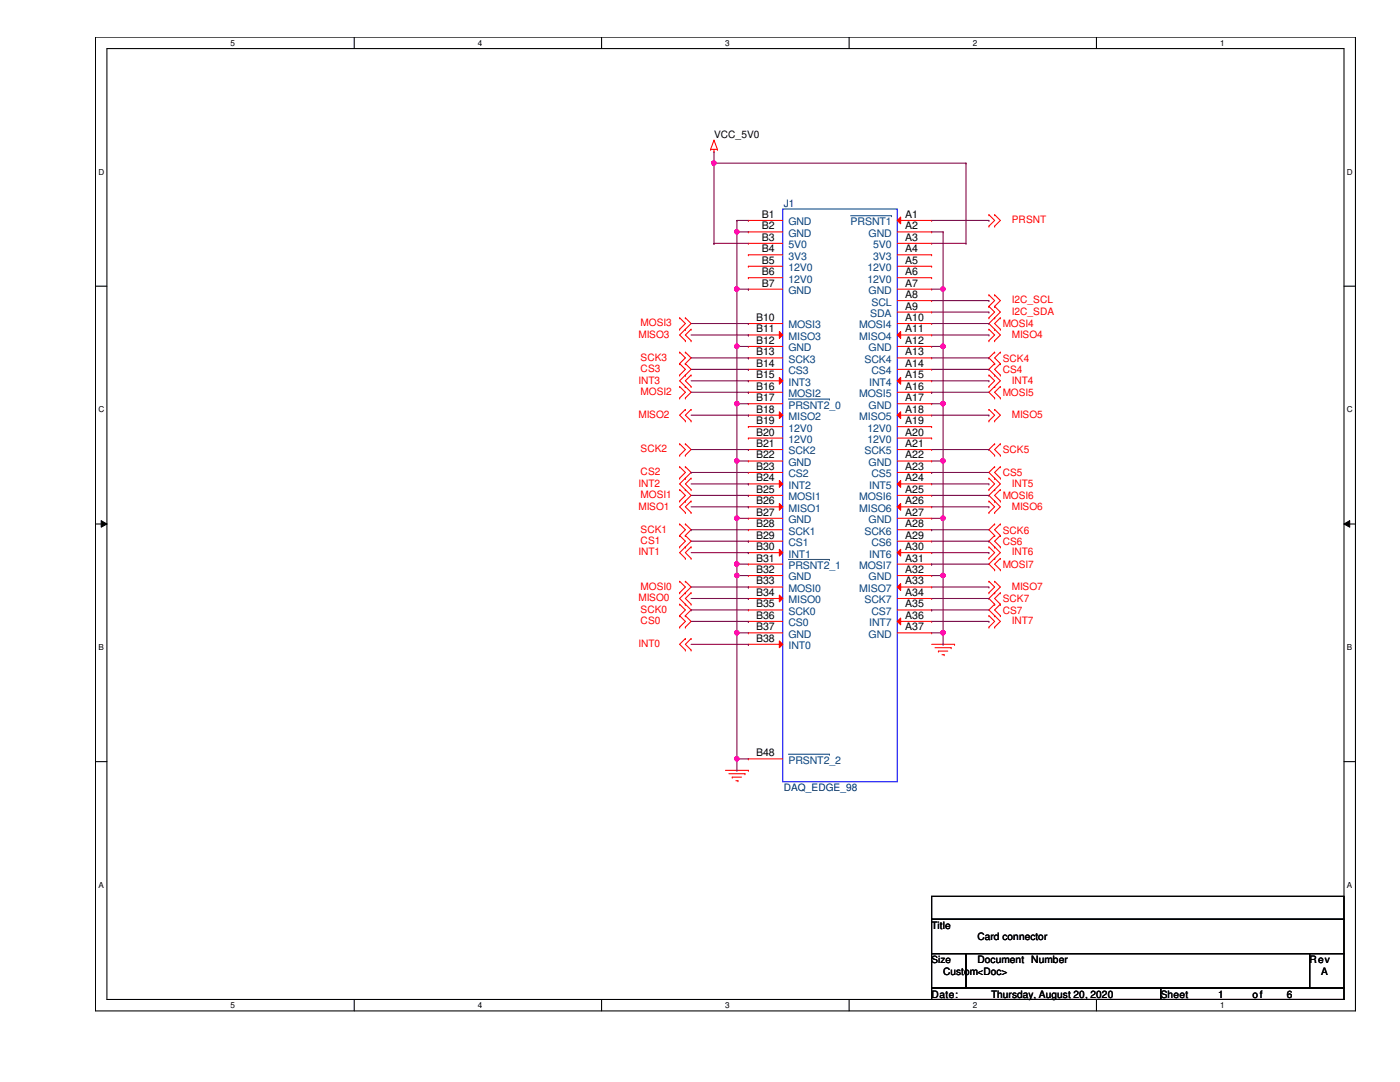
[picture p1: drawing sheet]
<svg xmlns="http://www.w3.org/2000/svg" width="279mm" height="216mm" viewBox="0 0 279 216" stroke-linecap="round" stroke-linejoin="round" font-family="sans-serif">
<path d="M19.1 7.4h251.4v194.3h-251.4zM21.3 9.7h246.9v189.7h-246.9z" fill="none" stroke="#000" stroke-width=".21"/>
<g fill="#fff">
<path d="M46 7.7h.9v1.8h-.9z"/>
<path d="M46 199.7h.9v1.8h-.9z"/>
</g>
<path d="M70.7 7.4v2.3M70.7 199.4v2.3" fill="none" stroke="#000" stroke-width=".21"/>
<g fill="#fff">
<path d="M95.4 7.7h.9v1.8h-.9z"/>
<path d="M95.4 199.7h.9v1.8h-.9z"/>
</g>
<path d="M120.1 7.4v2.3M120.1 199.4v2.3" fill="none" stroke="#000" stroke-width=".21"/>
<g fill="#fff">
<path d="M144.7 7.7h.9v1.8h-.9z"/>
<path d="M144.7 199.7h.9v1.8h-.9z"/>
</g>
<path d="M169.5 7.4v2.3M169.5 199.4v2.3" fill="none" stroke="#000" stroke-width=".21"/>
<g fill="#fff">
<path d="M194.1 7.7h.9v1.8h-.9z"/>
<path d="M194.1 199.7h.9v1.8h-.9z"/>
</g>
<path d="M218.8 7.4v2.3M218.8 199.4v2.3" fill="none" stroke="#000" stroke-width=".21"/>
<g fill="#fff">
<path d="M243.5 7.7h.9v1.8h-.9z"/>
<path d="M243.5 199.7h.9v1.8h-.9z"/>
<path d="M19.6 33.4h1.2v1.8h-1.2z"/>
<path d="M268.8 33.4h1.2v1.8h-1.2z"/>
<path d="M19.6 80.8h1.2v1.8h-1.2z"/>
<path d="M268.8 80.8h1.2v1.8h-1.2z"/>
</g>
<path d="M19.1 57.1h2.2M268.2 57.1h2.3" fill="none" stroke="#000" stroke-width=".21"/>
<g fill="#fff">
<path d="M19.6 128.3h1.1v1.8h-1.1z"/>
<path d="M268.8 128.3h1.1v1.8h-1.1z"/>
</g>
<path d="M19.1 104.6h2.2M268.2 104.6h2.3" fill="none" stroke="#000" stroke-width=".21"/>
<path d="M20.2 103.9l1.1 .7-1.1 .6zM268.2 104.6l1.2-.7v1.3z" fill="#000"/>
<path d="M20.2 103.9l1.1 .7-1.1 .6zM268.2 104.6l1.2-.7v1.3z" fill="none" stroke="#000" stroke-width=".2"/>
<g fill="#fff">
<path d="M19.6 175.7h1.1v1.8h-1.1z"/>
<path d="M268.8 175.7h1.1v1.8h-1.1z"/>
</g>
<path d="M19.1 152h2.2M268.2 152h2.3M185.9 178.9h82.3v4.5h-82.3zM185.9 183.4h82.3v6.9h-82.3zM185.9 190.3h6.9v6.8h-6.9zM185.9 197.1h45.7v2.3h-45.7zM192.8 190.3h68.6v6.8h-68.6zM231.6 197.1h36.6v2.3h-36.6zM261.4 190.3h6.8v6.8h-6.8z" fill="none" stroke="#000" stroke-width=".21"/>
<g fill="none" stroke="#f00" stroke-width=".21">
<path d="M141.8 29.8h.1M141.8 29.8h1.4M142.5 30.3h.1M142.5 28h.1M142.5 29.8v.5M142.5 28l-.7 1.8M142.5 28l.7 1.8M143.2 29.8h.1M149.4 44h.1M149.4 46.3h.1M149.4 48.6h.1M149.4 50.8h.1"/>
<path d="M149.4 53.1h.1M149.4 55.4h.1M149.4 57.7h.1M149.4 44h6.8M149.4 46.3h6.8M149.4 48.6h6.8M149.4 50.8h6.8M149.4 53.1h6.8M149.4 55.4h6.8M149.4 57.7h6.8M197.4 45.1h.1M197.4 42.8h.1"/>
<path d="M197.4 58.8h.1M197.4 42.8l1.1 1.2-1.1 1.1M197.4 58.8l1.1 1.2-1.1 1.1M198.5 45.1h.1M198.5 42.8h.1M198.5 58.8h.1M198.5 42.8l1.1 1.2-1.1 1.1M198.5 58.8l1.1 1.2-1.1 1.1M135.6 63.4h.1M135.6 65.7h.1M135.6 70.3h.1M135.6 72.6h.1"/>
<path d="M135.6 74.8h.1M135.6 77.1h.1M135.6 79.4h.1M135.6 63.4l1.2 1.2-1.2 1.1M135.6 70.3l1.2 1.1-1.2 1.2M135.6 72.6l1.2 1.1-1.2 1.1M135.6 77.1l1.2 1.2-1.2 1.1M136.8 65.7h.1M136.8 68h.1M136.8 74.8h.1M136.8 77.1h.1M136.8 63.4h.1"/>
<path d="M136.8 72.6h.1M136.8 70.3h.1M136.8 79.4h.1M136.8 63.4l1.1 1.2-2.3 2.2 1.2 1.2M136.8 72.6l1.1 1.1-2.3 2.3 2.3 2.3-1.1 1.1M136.8 70.3l1.1 1.1-1.1 1.2M137.9 65.7h.1M137.9 68h.1M137.9 74.8h.1M137.9 77.1h.1M137.9 65.7l-1.1 1.1 1.1 1.2M137.9 74.8l-1.1 1.2 1.1 1.1"/>
<path d="M149.4 64.6h.1M149.4 64.6h6.8M197.4 68h.1M197.4 65.7h.1M197.4 77.1h.1M197.4 74.8h.1M197.4 61.1h.1M197.4 63.4h.1M197.4 65.7l1.1 1.1-1.1 1.2M197.4 74.8l1.1 1.2-1.1 1.1M197.4 61.1l1.1 1.2-1.1 1.1M198.5 68h.1"/>
<path d="M198.5 65.7h.1M198.5 77.1h.1M198.5 74.8h.1M198.5 63.4h.1M198.5 70.3h.1M198.5 72.6h.1M198.5 79.4h.1M198.5 61.1h.1M198.5 61.1l1.1 1.2-2.2 2.3 2.2 2.2-1.1 1.2M198.5 72.6l-1.1 1.1 2.2 2.3-2.2 2.3 1.1 1.1M198.5 70.3l-1.1 1.1 1.1 1.2M199.6 65.7h.1"/>
<path d="M199.6 63.4h.1M199.6 72.6h.1M199.6 70.3h.1M199.6 74.8h.1M199.6 79.4h.1M199.6 77.1h.1M199.6 63.4l-1.1 1.2 1.1 1.1M199.6 70.3l-1.1 1.1 1.1 1.2M199.6 72.6l-1.1 1.1 1.1 1.1M199.6 77.1l-1.1 1.2 1.1 1.1M135.6 88.6h.1M135.6 90.8h.1"/>
<path d="M135.6 93.1h.1M135.6 95.4h.1M135.6 97.7h.1M135.6 100h.1M135.6 88.6l1.2 1.1-1.2 1.1M135.6 93.1l1.2 1.2-1.2 1.1M135.6 97.7l1.2 1.1-1.2 1.2M136.8 81.7h.1M136.8 84h.1M136.8 100h.1M136.8 95.4h.1M136.8 97.7h.1"/>
<path d="M136.8 90.8h.1M136.8 88.6h.1M136.8 93.1h.1M136.8 81.7l-1.2 1.1 1.2 1.2M136.8 93.1l1.1 1.2-2.3 2.3 2.3 2.2-2.3 2.3 1.2 1.2M136.8 88.6l1.1 1.1-1.1 1.1M137.9 81.7h.1M137.9 84h.1M137.9 100h.1M137.9 95.4h.1M137.9 97.7h.1M137.9 81.7l-1.1 1.1 1.1 1.2"/>
<path d="M137.9 100l-1.1 1.1 1.1 1.2M137.9 95.4l-1.1 1.2 1.1 1.1M197.4 84h.1M197.4 81.7h.1M197.4 97.7h.1M197.4 95.4h.1M197.4 100h.1M197.4 81.7l1.1 1.1-1.1 1.2M197.4 95.4l1.1 1.2-1.1 1.1M197.4 100l1.1 1.1-1.1 1.2M198.5 84h.1M198.5 81.7h.1"/>
<path d="M198.5 97.7h.1M198.5 95.4h.1M198.5 100h.1M198.5 88.6h.1M198.5 90.8h.1M198.5 93.1h.1M198.5 81.7l1.1 1.1-1.1 1.2M198.5 93.1l-1.1 1.2 2.2 2.3-2.2 2.2 2.2 2.3-1.1 1.2M198.5 88.6l-1.1 1.1 1.1 1.1M199.6 90.8h.1M199.6 88.6h.1M199.6 95.4h.1"/>
<path d="M199.6 93.1h.1M199.6 100h.1M199.6 97.7h.1M199.6 88.6l-1.1 1.1 1.1 1.1M199.6 93.1l-1.1 1.2 1.1 1.1M199.6 97.7l-1.1 1.1 1.1 1.2M135.6 104.6h.1M135.6 106.8h.1M135.6 109.1h.1M135.6 116h.1M135.6 118.3h.1M135.6 104.6l1.2 1.1-1.2 1.1"/>
<path d="M135.6 106.8l1.2 1.2-1.2 1.1M135.6 116l1.2 1.1-1.2 1.2M136.8 102.3h.1M136.8 109.1h.1M136.8 111.4h.1M136.8 118.3h.1M136.8 106.8h.1M136.8 104.6h.1M136.8 116h.1M136.8 106.8l1.1 1.2-2.3 2.3 1.2 1.1M136.8 116l1.1 1.1-2.3 2.3 2.3 2.3-1.1 1.2M136.8 104.6l1.1 1.1-1.1 1.1"/>
<path d="M137.9 102.3h.1M137.9 109.1h.1M137.9 111.4h.1M137.9 118.3h.1M137.9 109.1l-1.1 1.2 1.1 1.1M137.9 118.3l-1.1 1.1 1.1 1.2M197.4 102.3h.1M197.4 111.4h.1M197.4 109.1h.1M197.4 118.3h.1M197.4 116h.1M197.4 109.1l1.1 1.2-1.1 1.1"/>
<path d="M197.4 116l1.1 1.1-1.1 1.2M198.5 102.3h.1M198.5 111.4h.1M198.5 109.1h.1M198.5 118.3h.1M198.5 116h.1M198.5 104.6h.1M198.5 106.8h.1M198.5 113.7h.1M198.5 106.8l-1.1 1.2 2.2 2.3-2.2 2.3 1.1 1.1M198.5 116l1.1 1.1-2.2 2.3 1.1 1.2M198.5 104.6l-1.1 1.1 1.1 1.1"/>
<path d="M199.6 106.8h.1M199.6 104.6h.1M199.6 109.1h.1M199.6 113.7h.1M199.6 111.4h.1M199.6 118.3h.1M199.6 104.6l-1.1 1.1 1.1 1.1M199.6 106.8l-1.1 1.2 1.1 1.1M199.6 111.4l-1.1 1.2 1.1 1.1M199.6 118.3l-1.1 1.1 1.1 1.2M135.6 120.6h.1M135.6 122.9h.1"/>
<path d="M135.6 125.1h.1M135.6 120.6l1.2 1.1-1.2 1.2M135.6 122.9l1.2 1.1-1.2 1.1M136.8 120.6h.1M136.8 127.4h.1M136.8 129.7h.1M136.8 122.9h.1M136.8 125.1h.1M136.8 127.4l-1.2 1.2 1.2 1.1M136.8 122.9l1.1 1.1-1.1 1.1M137.9 120.6h.1M137.9 127.4h.1"/>
<path d="M137.9 129.7h.1M137.9 127.4l-1.1 1.2 1.1 1.1M185.9 128.6h4.6M186.6 129.2h3.2M187.3 129.9h.1M187.3 129.9h1.8M188 130.6h.4M188.4 130.6h.1M189.8 129.2h.1M190.5 128.6h.1M197.4 125.1h.1M197.4 122.9h.1"/>
<path d="M197.4 122.9l1.1 1.1-1.1 1.1M198.5 125.1h.1M198.5 122.9h.1M198.5 120.6h.1M198.5 120.6l-1.1 1.1 2.2 2.3-1.1 1.1M199.6 120.6h.1M199.6 122.9h.1M199.6 120.6l-1.1 1.1 1.1 1.2M144.8 153.7h4.6M145.5 154.4h3.2M146.1 155.1h.1M146.1 155.1h1.9"/>
<path d="M146.9 155.8h.4M147.3 155.8h.1M148.7 154.4h.1M149.4 153.7h.1"/>
</g>
<path d="M156.2 41.7h22.9v114.3h-22.9z" fill="none" stroke="#00f" stroke-width=".21"/>
<path d="M155.5 66.2l.7 .6-.7 .7z" fill="#f00"/>
<path d="M149.4 66.8h.1M149.4 69.1h.1M149.4 71.4h.1M149.4 73.7h.1M149.4 66.8h6.8M149.4 69.1h6.8M149.4 71.4h6.8M149.4 73.7h6.8M155.5 66.2l.7 .6-.7 .7z" fill="none" stroke="#f00" stroke-width=".21"/>
<path d="M155.5 75.3l.7 .7-.7 .7z" fill="#f00"/>
<path d="M149.4 76h.1M149.4 78.3h.1M149.4 76h6.8M149.4 78.3h6.8M155.5 75.3l.7 .7-.7 .7zM149.4 80.6h.1M149.4 80.6h6.8" fill="none" stroke="#f00" stroke-width=".21"/>
<path d="M157.4 79.6h8.1M165.5 79.6h.1" fill="none" stroke="#004080" stroke-width=".2"/>
<path d="M155.5 82.2l.7 .6-.7 .7z" fill="#f00"/>
<g fill="none" stroke="#f00" stroke-width=".21">
<path d="M149.4 82.8h.1M149.4 85.1h.1M149.4 87.4h.1M149.4 89.7h.1M149.4 92h.1M149.4 94.3h.1M149.4 82.8h6.8M149.4 85.1h6.8M149.4 87.4h6.8M149.4 89.7h6.8M149.4 92h6.8M149.4 94.3h6.8"/>
<path d="M155.5 82.2l.7 .6-.7 .7z"/>
</g>
<path d="M155.5 95.9l.7 .7-.7 .6z" fill="#f00"/>
<path d="M149.4 96.6h.1M149.4 98.8h.1M149.4 96.6h6.8M149.4 98.8h6.8M155.5 95.9l.7 .7-.7 .6z" fill="none" stroke="#f00" stroke-width=".21"/>
<path d="M155.5 100.5l.7 .6-.7 .7z" fill="#f00"/>
<path d="M149.4 101.1h.1M149.4 103.4h.1M149.4 105.7h.1M149.4 108h.1M149.4 101.1h6.8M149.4 103.4h6.8M149.4 105.7h6.8M149.4 108h6.8M155.5 100.5l.7 .6-.7 .7z" fill="none" stroke="#f00" stroke-width=".21"/>
<path d="M155.5 109.6l.7 .7-.7 .7z" fill="#f00"/>
<path d="M149.4 110.3h.1M149.4 112.6h.1M149.4 114.8h.1M149.4 117.1h.1M149.4 110.3h6.8M149.4 112.6h6.8M149.4 114.8h6.8M149.4 117.1h6.8M155.5 109.6l.7 .7-.7 .7z" fill="none" stroke="#f00" stroke-width=".21"/>
<path d="M157.4 111.6h8.1M165.5 111.6h.1" fill="none" stroke="#004080" stroke-width=".2"/>
<path d="M155.5 118.7l.7 .7-.7 .7z" fill="#f00"/>
<path d="M149.4 119.4h.1M149.4 119.4h6.8M155.5 118.7l.7 .7-.7 .7zM149.4 121.7h.1M149.4 124h.1M149.4 126.3h.1M149.4 121.7h6.8M149.4 124h6.8M149.4 126.3h6.8" fill="none" stroke="#f00" stroke-width=".21"/>
<path d="M155.5 127.9l.7 .7-.7 .6z" fill="#f00"/>
<path d="M149.4 128.6h.1M149.4 128.6h6.8M155.5 127.9l.7 .7-.7 .6zM149.4 151.4h.1M149.4 151.4h6.8" fill="none" stroke="#f00" stroke-width=".21"/>
<path d="M157.4 150.5h8.1M165.5 150.5h.1" fill="none" stroke="#004080" stroke-width=".2"/>
<path d="M179.1 44l.6-.7v1.4z" fill="#f00"/>
<g fill="none" stroke="#f00" stroke-width=".21">
<path d="M179.1 44l.6-.7v1.4zM179.1 44h6.8M179.1 46.3h6.8M179.1 48.6h6.8M179.1 50.8h6.8M179.1 53.1h6.8M179.1 55.4h6.8M179.1 57.7h6.8M179.1 60h6.8M185.9 44h.1M185.9 46.3h.1M185.9 48.6h.1"/>
<path d="M185.9 50.8h.1M185.9 53.1h.1M185.9 55.4h.1M185.9 57.7h.1M185.9 60h.1M179.1 62.3h6.8M179.1 64.6h6.8M185.9 62.3h.1M185.9 64.6h.1"/>
</g>
<path d="M169.8 43.1h8.1M177.9 43.1h.1" fill="none" stroke="#004080" stroke-width=".2"/>
<path d="M179.1 66.8l.6-.6v1.3z" fill="#f00"/>
<path d="M179.1 66.8l.6-.6v1.3zM179.1 66.8h6.8M179.1 69.1h6.8M179.1 71.4h6.8M179.1 73.7h6.8M185.9 66.8h.1M185.9 69.1h.1M185.9 71.4h.1M185.9 73.7h.1" fill="none" stroke="#f00" stroke-width=".21"/>
<path d="M179.1 76l.6-.7v1.4z" fill="#f00"/>
<path d="M179.1 76l.6-.7v1.4zM179.1 76h6.8M179.1 78.3h6.8M185.9 76h.1M185.9 78.3h.1M179.1 80.6h6.8M185.9 80.6h.1" fill="none" stroke="#f00" stroke-width=".21"/>
<path d="M179.1 82.8l.6-.6v1.3z" fill="#f00"/>
<g fill="none" stroke="#f00" stroke-width=".21">
<path d="M179.1 82.8l.6-.6v1.3zM179.1 82.8h6.8M179.1 85.1h6.8M179.1 87.4h6.8M179.1 89.7h6.8M179.1 92h6.8M179.1 94.3h6.8M185.9 82.8h.1M185.9 85.1h.1M185.9 87.4h.1M185.9 89.7h.1M185.9 92h.1"/>
<path d="M185.9 94.3h.1"/>
</g>
<path d="M179.1 96.6l.6-.7v1.3z" fill="#f00"/>
<path d="M179.1 96.6l.6-.7v1.3zM179.1 96.6h6.8M179.1 98.8h6.8M185.9 96.6h.1M185.9 98.8h.1" fill="none" stroke="#f00" stroke-width=".21"/>
<path d="M179.1 101.1l.6-.6v1.3z" fill="#f00"/>
<path d="M179.1 101.1l.6-.6v1.3zM179.1 101.1h6.8M179.1 103.4h6.8M179.1 105.7h6.8M179.1 108h6.8M185.9 101.1h.1M185.9 103.4h.1M185.9 105.7h.1M185.9 108h.1" fill="none" stroke="#f00" stroke-width=".21"/>
<path d="M179.1 110.3l.6-.7v1.4z" fill="#f00"/>
<path d="M179.1 110.3l.6-.7v1.4zM179.1 110.3h6.8M179.1 112.6h6.8M179.1 114.8h6.8M185.9 110.3h.1M185.9 112.6h.1M185.9 114.8h.1" fill="none" stroke="#f00" stroke-width=".21"/>
<path d="M179.1 117.1l.6-.6v1.3z" fill="#f00"/>
<path d="M179.1 117.1l.6-.6v1.3zM179.1 117.1h6.8M179.1 119.4h6.8M185.9 117.1h.1M185.9 119.4h.1M179.1 121.7h6.8M185.9 121.7h.1" fill="none" stroke="#f00" stroke-width=".21"/>
<path d="M179.1 124l.6-.7v1.4z" fill="#f00"/>
<path d="M179.1 124l.6-.7v1.4zM179.1 124h6.8M179.1 126.3h6.8M185.9 124h.1M185.9 126.3h.1" fill="none" stroke="#f00" stroke-width=".21"/>
<path d="M147.1 57.7v11.4M147.1 69.1h.1" fill="none" stroke="#800040" stroke-width=".21"/>
<circle cx="147" cy="57.7" r=".45" fill="#f0f"/>
<circle cx="147" cy="57.7" r=".45" fill="none" stroke="#f0f" stroke-width=".21"/>
<circle cx="147" cy="69.1" r=".45" fill="#f0f"/>
<circle cx="147" cy="69.1" r=".45" fill="none" stroke="#f0f" stroke-width=".21"/>
<path d="M147.1 46.3h.1M147.1 57.7h2.3M147.1 46.3h2.3M149.4 57.7h.1" fill="none" stroke="#800040" stroke-width=".21"/>
<circle cx="147" cy="46.2" r=".45" fill="#f0f"/>
<circle cx="147" cy="46.2" r=".45" fill="none" stroke="#f0f" stroke-width=".21"/>
<g fill="none" stroke="#800040" stroke-width=".21">
<path d="M147.1 57.7h.1M147.1 44h.1M147.1 46.3h.1M147.1 44v13.7M147.1 44h2.3M147.1 69.1h.1M147.1 69.1v11.5M147.1 69.1h2.3M147.1 80.6h.1M147.1 92h.1M147.1 92v20.6M147.1 92h2.3"/>
<path d="M147.1 103.4h.1M147.1 112.6h.1M147.1 103.4h2.3"/>
</g>
<circle cx="147" cy="103.4" r=".45" fill="#f0f"/>
<circle cx="147" cy="103.4" r=".45" fill="none" stroke="#f0f" stroke-width=".21"/>
<circle cx="147" cy="112.5" r=".45" fill="#f0f"/>
<circle cx="147" cy="112.5" r=".45" fill="none" stroke="#f0f" stroke-width=".21"/>
<path d="M147.1 114.8h.1M147.1 114.8h2.3" fill="none" stroke="#800040" stroke-width=".21"/>
<circle cx="147" cy="114.8" r=".45" fill="#f0f"/>
<circle cx="147" cy="114.8" r=".45" fill="none" stroke="#f0f" stroke-width=".21"/>
<path d="M147.1 114.8v36.6M147.1 126.3h.1M147.1 126.3h2.3M147.1 151.4h.1" fill="none" stroke="#800040" stroke-width=".21"/>
<circle cx="147" cy="126.3" r=".45" fill="#f0f"/>
<circle cx="147" cy="126.3" r=".45" fill="none" stroke="#f0f" stroke-width=".21"/>
<circle cx="147" cy="151.4" r=".45" fill="#f0f"/>
<circle cx="147" cy="151.4" r=".45" fill="none" stroke="#f0f" stroke-width=".21"/>
<path d="M185.9 46.3h2.3M188.2 46.3h.1M188.2 57.7h.1M188.2 46.3v11.4M185.9 114.8h2.3M188.2 114.8h.1M188.2 114.8v13.8M185.9 126.3h2.3M188.2 126.3h.1M188.2 128.6h.1" fill="none" stroke="#800040" stroke-width=".21"/>
<circle cx="188.2" cy="126.3" r=".45" fill="#f0f"/>
<circle cx="188.2" cy="126.3" r=".45" fill="none" stroke="#f0f" stroke-width=".21"/>
<path d="M185.9 103.4h2.3M188.2 103.4h.1M188.2 114.8h.1M188.2 103.4v11.4" fill="none" stroke="#800040" stroke-width=".21"/>
<circle cx="188.2" cy="103.4" r=".45" fill="#f0f"/>
<circle cx="188.2" cy="103.4" r=".45" fill="none" stroke="#f0f" stroke-width=".21"/>
<circle cx="188.2" cy="114.8" r=".45" fill="#f0f"/>
<circle cx="188.2" cy="114.8" r=".45" fill="none" stroke="#f0f" stroke-width=".21"/>
<path d="M185.9 92h2.3M185.9 80.6h2.3M188.2 92h.1M188.2 80.6h.1M188.2 80.6v22.8M188.2 103.4h.1" fill="none" stroke="#800040" stroke-width=".21"/>
<circle cx="188.2" cy="80.5" r=".45" fill="#f0f"/>
<circle cx="188.2" cy="80.5" r=".45" fill="none" stroke="#f0f" stroke-width=".21"/>
<circle cx="188.2" cy="92" r=".45" fill="#f0f"/>
<circle cx="188.2" cy="92" r=".45" fill="none" stroke="#f0f" stroke-width=".21"/>
<path d="M185.9 57.7h2.3M188.2 57.7h.1M188.2 57.7v22.9M185.9 69.1h2.3M188.2 69.1h.1M188.2 80.6h.1" fill="none" stroke="#800040" stroke-width=".21"/>
<circle cx="188.2" cy="57.7" r=".45" fill="#f0f"/>
<circle cx="188.2" cy="57.7" r=".45" fill="none" stroke="#f0f" stroke-width=".21"/>
<circle cx="188.2" cy="69.1" r=".45" fill="#f0f"/>
<circle cx="188.2" cy="69.1" r=".45" fill="none" stroke="#f0f" stroke-width=".21"/>
<path d="M142.5 32.6h.1M142.5 30.3v2.3M142.5 32.6h50.3M192.8 32.6h.1M192.8 32.6v16M142.5 48.6h.1M142.5 48.6h6.9M185.9 48.6h6.9M192.8 48.6h.1" fill="none" stroke="#800040" stroke-width=".21"/>
<circle cx="142.5" cy="32.5" r=".45" fill="#f0f"/>
<circle cx="142.5" cy="32.5" r=".45" fill="none" stroke="#f0f" stroke-width=".21"/>
<g fill="none" stroke="#800040" stroke-width=".21">
<path d="M142.5 32.6v16M142.5 48.6h.1M185.9 60h11.5M197.4 60h.1M137.9 66.8h11.5M137.9 76h11.5M137.9 64.6h11.5M137.9 71.4h11.5M137.9 73.7h11.5M137.9 78.3h11.5M149.4 66.8h.1M149.4 76h.1"/>
<path d="M149.4 64.6h.1M149.4 71.4h.1M149.4 73.7h.1M149.4 78.3h.1M185.9 78.3h.1M185.9 66.8h11.5M185.9 76h11.5M185.9 62.3h11.5M185.9 64.6h11.5M185.9 71.4h11.5M185.9 73.7h11.5M185.9 78.3h11.5"/>
<path d="M197.4 62.3h.1M197.4 66.8h.1M197.4 76h.1M197.4 64.6h.1M197.4 71.4h.1M197.4 73.7h.1M137.9 94.3h.1M137.9 82.8h11.5M137.9 96.6h11.5M137.9 89.7h11.5M137.9 94.3h11.5M137.9 98.8h11.5"/>
<path d="M147.1 80.6h.1M147.1 92h.1M147.1 80.6v11.4M147.1 80.6h2.3M149.4 82.8h.1M149.4 96.6h.1M149.4 89.7h.1M149.4 98.8h.1M185.9 94.3h.1M185.9 82.8h11.5M185.9 96.6h11.5M185.9 89.7h11.5"/>
<path d="M185.9 94.3h11.5M185.9 98.8h11.5M197.4 82.8h.1M197.4 96.6h.1M197.4 89.7h.1M197.4 98.8h.1M137.9 105.7h.1M137.9 101.1h11.5M137.9 110.3h11.5M137.9 119.4h11.5M137.9 117.1h11.5M137.9 105.7h11.5"/>
<path d="M137.9 108h11.5M147.1 112.6h.1M147.1 114.8h.1M147.1 112.6h2.3M147.1 112.6v2.2M149.4 101.1h.1M149.4 110.3h.1M149.4 119.4h.1M149.4 108h.1M149.4 117.1h.1M185.9 105.7h.1M185.9 112.6h.1"/>
<path d="M185.9 101.1h11.5M185.9 110.3h11.5M185.9 119.4h11.5M185.9 117.1h11.5M185.9 105.7h11.5M185.9 108h11.5M185.9 112.6h11.5M197.4 101.1h.1M197.4 110.3h.1M197.4 117.1h.1M197.4 108h.1M197.4 119.4h.1"/>
<path d="M137.9 121.7h.1M137.9 128.6h11.5M137.9 124h11.5M137.9 121.7h11.5M149.4 128.6h.1M149.4 124h.1M185.9 121.7h.1M185.9 124h11.5M185.9 121.7h11.5M197.4 124h.1M147.1 151.4h.1M147.1 153.7h.1"/>
<path d="M147.1 151.4h2.3M147.1 151.4v2.3"/>
</g>
<circle cx="147" cy="80.5" r=".45" fill="#f0f"/>
<circle cx="147" cy="80.5" r=".45" fill="none" stroke="#f0f" stroke-width=".21"/>
<circle cx="147" cy="92" r=".45" fill="#f0f"/>
<circle cx="147" cy="92" r=".45" fill="none" stroke="#f0f" stroke-width=".21"/>
<path d="M185.9 44h11.5M197.4 44h.1" fill="none" stroke="#800040" stroke-width=".21"/>
<circle cx="147" cy="57.7" r=".45" fill="#f0f"/>
<circle cx="147" cy="57.7" r=".45" fill="none" stroke="#f0f" stroke-width=".21"/>
<circle cx="147" cy="69.1" r=".45" fill="#f0f"/>
<circle cx="147" cy="69.1" r=".45" fill="none" stroke="#f0f" stroke-width=".21"/>
<circle cx="147" cy="46.2" r=".45" fill="#f0f"/>
<circle cx="147" cy="46.2" r=".45" fill="none" stroke="#f0f" stroke-width=".21"/>
<circle cx="147" cy="103.4" r=".45" fill="#f0f"/>
<circle cx="147" cy="103.4" r=".45" fill="none" stroke="#f0f" stroke-width=".21"/>
<circle cx="147" cy="112.5" r=".45" fill="#f0f"/>
<circle cx="147" cy="112.5" r=".45" fill="none" stroke="#f0f" stroke-width=".21"/>
<circle cx="147" cy="114.8" r=".45" fill="#f0f"/>
<circle cx="147" cy="114.8" r=".45" fill="none" stroke="#f0f" stroke-width=".21"/>
<circle cx="147" cy="126.3" r=".45" fill="#f0f"/>
<circle cx="147" cy="126.3" r=".45" fill="none" stroke="#f0f" stroke-width=".21"/>
<circle cx="147" cy="151.4" r=".45" fill="#f0f"/>
<circle cx="147" cy="151.4" r=".45" fill="none" stroke="#f0f" stroke-width=".21"/>
<circle cx="188.2" cy="126.3" r=".45" fill="#f0f"/>
<circle cx="188.2" cy="126.3" r=".45" fill="none" stroke="#f0f" stroke-width=".21"/>
<circle cx="188.2" cy="103.4" r=".45" fill="#f0f"/>
<circle cx="188.2" cy="103.4" r=".45" fill="none" stroke="#f0f" stroke-width=".21"/>
<circle cx="188.2" cy="114.8" r=".45" fill="#f0f"/>
<circle cx="188.2" cy="114.8" r=".45" fill="none" stroke="#f0f" stroke-width=".21"/>
<circle cx="188.2" cy="80.5" r=".45" fill="#f0f"/>
<circle cx="188.2" cy="80.5" r=".45" fill="none" stroke="#f0f" stroke-width=".21"/>
<circle cx="188.2" cy="92" r=".45" fill="#f0f"/>
<circle cx="188.2" cy="92" r=".45" fill="none" stroke="#f0f" stroke-width=".21"/>
<circle cx="188.2" cy="57.7" r=".45" fill="#f0f"/>
<circle cx="188.2" cy="57.7" r=".45" fill="none" stroke="#f0f" stroke-width=".21"/>
<circle cx="188.2" cy="69.1" r=".45" fill="#f0f"/>
<circle cx="188.2" cy="69.1" r=".45" fill="none" stroke="#f0f" stroke-width=".21"/>
<circle cx="142.5" cy="32.5" r=".45" fill="#f0f"/>
<circle cx="142.5" cy="32.5" r=".45" fill="none" stroke="#f0f" stroke-width=".21"/>
<circle cx="147" cy="80.5" r=".45" fill="#f0f"/>
<circle cx="147" cy="80.5" r=".45" fill="none" stroke="#f0f" stroke-width=".21"/>
<circle cx="147" cy="92" r=".45" fill="#f0f"/>
<circle cx="147" cy="92" r=".45" fill="none" stroke="#f0f" stroke-width=".21"/>
<g font-size="2.1">
<text x="152.1" y="43.5">B1</text>
<text x="152.1" y="45.8">B2</text>
<text x="180.7" y="43.5">A1</text>
<text x="180.7" y="45.8">A2</text>
<text x="152.1" y="48">B3</text>
<text x="152.1" y="50.3">B4</text>
<text x="152.1" y="52.6">B5</text>
<text x="180.7" y="48">A3</text>
<text x="180.7" y="50.3">A4</text>
<text x="180.7" y="52.6">A5</text>
<text x="152.1" y="54.9">B6</text>
<text x="152.1" y="57.2">B7</text>
<text x="180.7" y="54.9">A6</text>
<text x="180.7" y="57.2">A7</text>
<text x="180.7" y="59.5">A8</text>
<text x="150.9" y="64">B10</text>
<text x="180.7" y="61.8">A9</text>
<text x="180.7" y="64">A10</text>
<text x="150.9" y="66.3">B11</text>
<text x="150.9" y="68.6">B12</text>
<text x="150.9" y="70.9">B13</text>
<text x="180.7" y="66.3">A11</text>
<text x="180.7" y="68.6">A12</text>
<text x="180.7" y="70.9">A13</text>
<text x="150.9" y="73.2">B14</text>
<text x="150.9" y="75.5">B15</text>
<text x="150.9" y="77.8">B16</text>
<text x="180.7" y="73.2">A14</text>
<text x="180.7" y="75.5">A15</text>
<text x="180.7" y="77.8">A16</text>
<text x="150.9" y="80.1">B17</text>
<text x="150.9" y="82.3">B18</text>
<text x="180.7" y="80.1">A17</text>
<text x="180.7" y="82.3">A18</text>
<text x="150.9" y="84.6">B19</text>
<text x="150.9" y="86.9">B20</text>
<text x="150.9" y="89.2">B21</text>
<text x="180.7" y="84.6">A19</text>
<text x="180.7" y="86.9">A20</text>
<text x="180.7" y="89.2">A21</text>
<text x="150.9" y="91.5">B22</text>
<text x="150.9" y="93.8">B23</text>
<text x="180.7" y="91.5">A22</text>
<text x="180.7" y="93.8">A23</text>
<text x="150.9" y="96.1">B24</text>
<text x="150.9" y="98.3">B25</text>
<text x="150.9" y="100.6">B26</text>
<text x="180.7" y="96.1">A24</text>
<text x="180.7" y="98.3">A25</text>
<text x="180.7" y="100.6">A26</text>
<text x="150.9" y="102.9">B27</text>
<text x="150.9" y="105.2">B28</text>
<text x="150.9" y="107.5">B29</text>
<text x="180.7" y="102.9">A27</text>
<text x="180.7" y="105.2">A28</text>
<text x="180.7" y="107.5">A29</text>
<text x="150.9" y="109.8">B30</text>
<text x="150.9" y="112.1">B31</text>
<text x="180.7" y="109.8">A30</text>
<text x="180.7" y="112.1">A31</text>
<text x="150.9" y="114.3">B32</text>
<text x="150.9" y="116.6">B33</text>
<text x="150.9" y="118.9">B34</text>
<text x="180.7" y="114.3">A32</text>
<text x="180.7" y="116.6">A33</text>
<text x="180.7" y="118.9">A34</text>
<text x="150.9" y="121.2">B35</text>
<text x="150.9" y="123.5">B36</text>
<text x="150.9" y="125.8">B37</text>
<text x="180.7" y="121.2">A35</text>
<text x="180.7" y="123.5">A36</text>
<text x="180.7" y="125.8">A37</text>
<text x="150.9" y="128.1">B38</text>
<text x="150.9" y="150.9">B48</text>
</g>
<g font-size="2.1" fill="#004080">
<text x="157.4" y="45">GND</text>
<text x="157.4" y="47.2">GND</text>
<text x="169.8" y="45">PRSNT1</text>
<text x="173.4" y="47.2">GND</text>
<text x="157.4" y="49.5">5V0</text>
<text x="157.4" y="51.8">3V3</text>
<text x="174.2" y="49.5">5V0</text>
<text x="174.2" y="51.8">3V3</text>
<text x="157.4" y="54.1">12V0</text>
<text x="157.4" y="56.4">12V0</text>
<text x="157.4" y="58.7">GND</text>
<text x="173.1" y="54.1">12V0</text>
<text x="173.1" y="56.4">12V0</text>
<text x="173.4" y="58.7">GND</text>
<text x="157.4" y="65.5">MOSI3</text>
<text x="171.4" y="65.5">MOSI4</text>
<text x="173.7" y="63.2">SDA</text>
<text x="173.9" y="61">SCL</text>
<text x="157.4" y="67.8">MISO3</text>
<text x="157.4" y="70.1">GND</text>
<text x="171.4" y="67.8">MISO4</text>
<text x="173.4" y="70.1">GND</text>
<text x="157.4" y="72.4">SCK3</text>
<text x="157.4" y="74.7">CS3</text>
<text x="157.4" y="77">INT3</text>
<text x="172.5" y="72.4">SCK4</text>
<text x="173.4" y="77">INT4</text>
<text x="173.9" y="74.7">CS4</text>
<text x="157.4" y="79.2">MOSI2</text>
<text x="157.4" y="81.5">PRSNT2_0</text>
<text x="157.4" y="83.8">MISO2</text>
<text x="171.4" y="79.2">MOSI5</text>
<text x="171.4" y="83.8">MISO5</text>
<text x="173.4" y="81.5">GND</text>
<text x="157.4" y="86.1">12V0</text>
<text x="157.4" y="88.4">12V0</text>
<text x="173.1" y="86.1">12V0</text>
<text x="173.1" y="88.4">12V0</text>
<text x="157.4" y="90.7">SCK2</text>
<text x="157.4" y="93">GND</text>
<text x="157.4" y="95.2">CS2</text>
<text x="172.5" y="90.7">SCK5</text>
<text x="173.4" y="93">GND</text>
<text x="173.9" y="95.2">CS5</text>
<text x="157.4" y="97.5">INT2</text>
<text x="157.4" y="99.8">MOSI1</text>
<text x="171.4" y="99.8">MOSI6</text>
<text x="173.4" y="97.5">INT5</text>
<text x="157.4" y="102.1">MISO1</text>
<text x="157.4" y="104.4">GND</text>
<text x="157.4" y="106.7">SCK1</text>
<text x="171.4" y="102.1">MISO6</text>
<text x="172.5" y="106.7">SCK6</text>
<text x="173.4" y="104.4">GND</text>
<text x="157.4" y="109">CS1</text>
<text x="157.4" y="111.3">INT1</text>
<text x="157.4" y="113.5">PRSNT2_1</text>
<text x="171.4" y="113.5">MOSI7</text>
<text x="173.4" y="111.3">INT6</text>
<text x="173.9" y="109">CS6</text>
<text x="157.4" y="115.8">GND</text>
<text x="157.4" y="118.1">MOSI0</text>
<text x="171.4" y="118.1">MISO7</text>
<text x="173.4" y="115.8">GND</text>
<text x="157.4" y="120.4">MISO0</text>
<text x="157.4" y="122.7">SCK0</text>
<text x="157.4" y="125">CS0</text>
<text x="172.5" y="120.4">SCK7</text>
<text x="173.4" y="125">INT7</text>
<text x="173.9" y="122.7">CS7</text>
<text x="157.4" y="127.3">GND</text>
<text x="157.4" y="129.5">INT0</text>
<text x="173.4" y="127.3">GND</text>
<text x="157.4" y="152.4">PRSNT2_2</text>
</g>
<g font-size="2">
<text x="142.5" y="27.6">VCC_5V0</text>
<text x="185.9" y="185.3">Title</text>
<text x="195.1" y="187.6">Card connector</text>
<text x="185.9" y="192.1">Size</text>
<text x="188.2" y="194.5">Custom&lt;Doc&gt;</text>
<text x="195.1" y="192.2">Document</text>
<text x="205.8" y="192.2">Number</text>
<text x="261.4" y="192.2">Rev</text>
<text x="263.7" y="194.5">A</text>
<text x="185.9" y="199.1">Date:</text>
<text x="197.8" y="199.1">Thursday, August 20, 2020</text>
<text x="231.6" y="199.1">Sheet</text>
<text x="243.1" y="199.1">1</text>
<text x="249.9" y="199.1">o f</text>
<text x="256.8" y="199.1">6</text>
</g>
<g font-size="2" fill="#000080">
<text x="156.4" y="41.3">J1</text>
<text x="156.4" y="157.9">DAQ_EDGE_98</text>
</g>
<g font-size="2" fill="#f00">
<text x="201.9" y="44.5">PRSNT</text>
<text x="127.8" y="65.1">MOSI3</text>
<text x="200.1" y="65.3">MOSI4</text>
<text x="201.9" y="60.5">I2C_SCL</text>
<text x="201.9" y="62.8">I2C_SDA</text>
<text x="127.4" y="67.4">MISO3</text>
<text x="127.8" y="72">SCK3</text>
<text x="201.9" y="67.4">MISO4</text>
<text x="127.4" y="76.5">INT3</text>
<text x="127.8" y="74.3">CS3</text>
<text x="200.1" y="72.2">SCK4</text>
<text x="200.1" y="74.5">CS4</text>
<text x="201.9" y="76.5">INT4</text>
<text x="127.4" y="83.4">MISO2</text>
<text x="127.8" y="78.8">MOSI2</text>
<text x="200.1" y="79">MOSI5</text>
<text x="201.9" y="83.4">MISO5</text>
<text x="127.8" y="90.3">SCK2</text>
<text x="127.8" y="94.8">CS2</text>
<text x="200.1" y="90.5">SCK5</text>
<text x="200.1" y="95">CS5</text>
<text x="127.4" y="101.7">MISO1</text>
<text x="127.4" y="97.1">INT2</text>
<text x="127.8" y="99.4">MOSI1</text>
<text x="200.1" y="99.6">MOSI6</text>
<text x="201.9" y="97.1">INT5</text>
<text x="201.9" y="101.7">MISO6</text>
<text x="127.8" y="106.3">SCK1</text>
<text x="200.1" y="106.5">SCK6</text>
<text x="127.4" y="110.8">INT1</text>
<text x="127.8" y="108.5">CS1</text>
<text x="200.1" y="108.8">CS6</text>
<text x="200.1" y="113.3">MOSI7</text>
<text x="201.9" y="110.8">INT6</text>
<text x="127.4" y="120">MISO0</text>
<text x="127.8" y="117.7">MOSI0</text>
<text x="201.9" y="117.7">MISO7</text>
<text x="127.8" y="122.3">SCK0</text>
<text x="127.8" y="124.5">CS0</text>
<text x="200.1" y="120.2">SCK7</text>
<text x="200.1" y="122.5">CS7</text>
<text x="201.9" y="124.5">INT7</text>
<text x="127.4" y="129.1">INT0</text>
</g>
<g font-size="1.6">
<text x="46" y="9.1">5</text>
<text x="95.4" y="9.1">4</text>
<text x="144.7" y="9.1">3</text>
<text x="194.1" y="9.1">2</text>
<text x="243.5" y="9.1">1</text>
<text x="19.6" y="34.8">D</text>
<text x="268.8" y="34.8">D</text>
<text x="19.6" y="82.3">C</text>
<text x="268.8" y="82.3">C</text>
<text x="19.6" y="129.7">B</text>
<text x="268.8" y="129.7">B</text>
<text x="19.6" y="177.1">A</text>
<text x="268.8" y="177.1">A</text>
<text x="46" y="201.1">5</text>
<text x="95.4" y="201.1">4</text>
<text x="144.7" y="201.1">3</text>
<text x="194.1" y="201.1">2</text>
<text x="243.5" y="201.1">1</text>
</g>
</svg>
